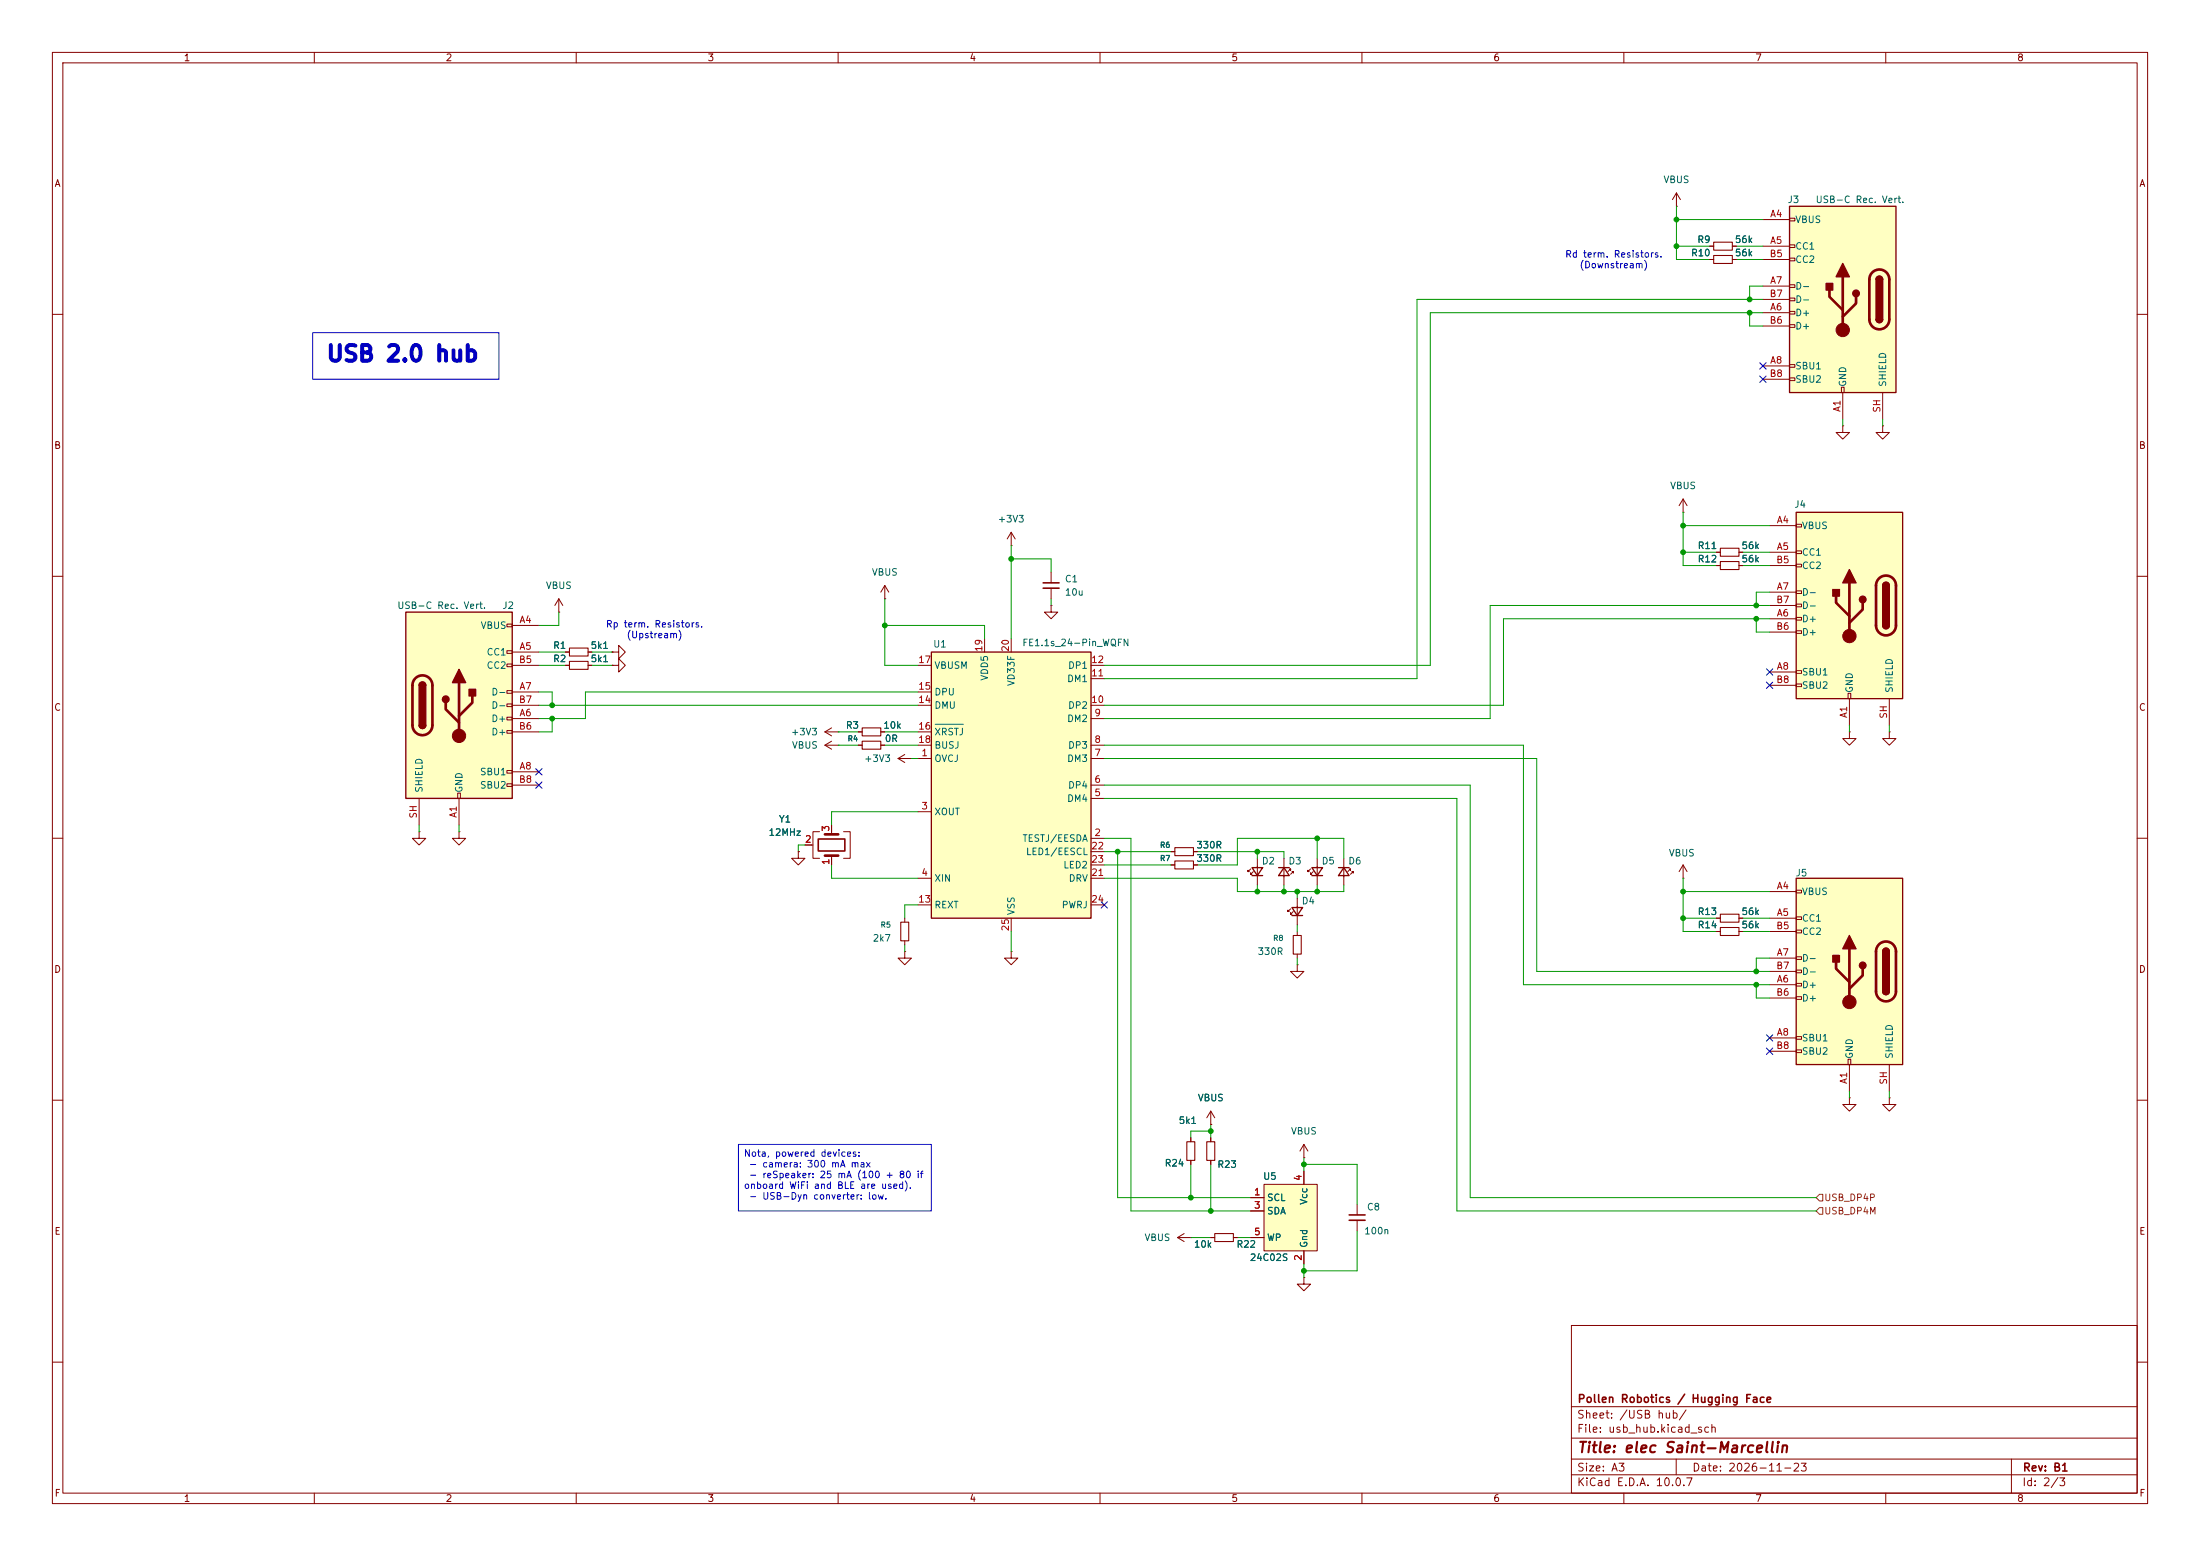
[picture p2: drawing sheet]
<svg xmlns="http://www.w3.org/2000/svg" width="420mm" height="297mm" viewBox="0 0 420 297" stroke-linecap="round" stroke-linejoin="round" font-family="sans-serif">
<g fill="none" stroke="#840000" stroke-width=".19">
<path d="M10 10h400v277h-400zM12 12h396v273h-396zM60 10v2M110 10v2M160 10v2M210 10v2M260 10v2M310 10v2M360 10v2M10 60h2M408 60h2M10 110h2"/>
<path d="M168.9 114.3h.1M168.9 111.8l-.8 1.2M168.9 111.8l.8 1.2M168.9 111.8v2.5M193 104.1h.1M193 101.6l-.7 1.3M193 101.6l.8 1.3M193 101.6v2.5M200.7 115.6v1.2h1.2l-1.2 1.3-1.3-1.3h1.3M200.7 115.6h.1M200.7 109.2v2.1M200.7 112.3v2"/>
<path d="M408 110h2M116.8 124.5h1.3v-1.3l1.3 1.3-1.3 1.2v-1.2M116.8 124.5h.1M116.8 127h1.3v-1.3l1.3 1.3-1.3 1.3v-1.3M116.8 127h.1M157.5 139.7l1.2 .8M157.5 139.7h2.5M158.7 138.9l-1.2 .8M160 139.7h.1M163.8 139.7h.8M168.1 139.7h.8M10 160h2"/>
<path d="M157.5 142.2l1.2 .8M157.5 142.2h2.5M158.7 141.5l-1.2 .7M160 142.2h.1M408 160h2M10 210h2M408 210h2M300 253h108v32h-108zM10 260h2M300 278.5h108M300 274.5h108M300 268.5h108"/>
<path d="M320 278.5v3M384 278.5v6.5M408 260h2M60 285v2M110 285v2M160 285v2M210 285v2M260 285v2M300 281.5h108M310 285v2M360 285v2"/>
</g>
<path d="M164.6 138.9h3.5v1.6h-3.5z" fill="none" stroke="#840000" stroke-width=".2"/>
<path d="M199.1 111.3h3.1M199.1 112.3h3.1" fill="none" stroke="#840000" stroke-width=".3"/>
<path d="M342.9 97.8h20.3v35.6h-20.3z" fill="#ffffc2"/>
<g fill="none" stroke="#840000" stroke-width=".19">
<path d="M337.8 100.3h5.1M337.8 105.4h5.1M337.8 118.1h5.1M337.8 113h5.1M337.8 108h5.1M337.8 115.6h5.1M342.9 100.1h1v.5h-1zM342.9 105.2h1v.5h-1zM342.9 107.7h1v.5h-1zM342.9 112.8h1v.5h-1zM342.9 115.3h1v.5h-1zM342.9 117.9h1v.5h-1z"/>
<path d="M337.8 128.3h5.1M337.8 120.7h5.1M337.8 130.8h5.1M342.9 120.4h1v.5h-1zM342.9 128h1v.5h-1zM342.9 130.6h1v.5h-1zM352.8 132.3h.5v1.1h-.5zM353.1 133.4v5M360.7 133.4v5"/>
</g>
<path d="M342.9 97.8h20.3v35.6h-20.3zM359.4 111.8a.64 .64 0 0 1 .6-.7 .64 .64 0 0 1 .7 .7M359.4 119.4a.64 .64 0 0 0 .6 .6 .64 .64 0 0 0 .7-.6" fill="none" stroke="#840000" stroke-width=".25"/>
<path d="M350.5 113.8v1.3l2.6 2.5M353.1 111.3v10.1M355.6 115.1v1.2l-2.5 2.6M358.7 110.4a1.91 1.91 0 0 1 2.1-.4 1.91 1.91 0 0 1 1.1 1.8v7.6a1.91 1.91 0 0 1-1.9 1.9 1.91 1.91 0 0 1-1.9-1.9v-7.8l.2-.6z" fill="none" stroke="#840000" stroke-width=".51"/>
<g fill="#840000" stroke="#840000" stroke-width=".25">
<path d="M359.4 111.8h1.3v7.6h-1.3z"/>
<path d="M359.6 111.3a.64 .64 0 0 1 .7-.1 .64 .64 0 0 1 .4 .6h-1.3z"/>
<path d="M359.4 119.4h1.3a.64 .64 0 0 1-.7 .6 .64 .64 0 0 1-.6-.6z"/>
<path d="M353.1 108.7l1.2 2.6h-2.5z"/>
<path d="M349.9 112.5h1.3v1.3h-1.3z"/>
<circle cx="355.6" cy="114.4" r=".63"/>
</g>
<circle cx="353.1" cy="121.4" r="1.27" fill="#840000" stroke="#840000" stroke-width=".19"/>
<path d="M341.6 39.4h20.3v35.5h-20.3z" fill="#ffffc2"/>
<g fill="none" stroke="#840000" stroke-width=".19">
<path d="M336.5 41.9h5.1M336.5 47h5.1M336.5 59.7h5.1M336.5 54.6h5.1M336.5 49.5h5.1M336.5 57.2h5.1M341.6 41.7h1v.5h-1zM341.6 46.7h1v.5h-1zM341.6 49.3h1v.5h-1zM341.6 54.4h1v.5h-1zM341.6 56.9h1v.5h-1zM341.6 59.4h1v.5h-1z"/>
<path d="M336.5 69.9h5.1M336.5 62.2h5.1M336.5 72.4h5.1M341.6 62h1v.5h-1zM341.6 69.6h1v.5h-1zM341.6 72.1h1v.5h-1zM351.5 73.9h.5v1h-.5zM351.8 74.9v5.1M359.4 74.9v5.1M163.8 142.2h.8M168.1 142.2h.8"/>
</g>
<path d="M341.6 39.4h20.3v35.5h-20.3zM358.1 53.3a.64 .64 0 0 1 .7-.6 .64 .64 0 0 1 .6 .6M358.1 61a.64 .64 0 0 0 .7 .6 .64 .64 0 0 0 .6-.6" fill="none" stroke="#840000" stroke-width=".25"/>
<path d="M349.2 55.4v1.2l2.6 2.6M351.8 52.8v10.2M354.3 56.6v1.3l-2.5 2.6M357.4 52a1.91 1.91 0 0 1 2.1-.4 1.91 1.91 0 0 1 1.2 1.7v7.7a1.91 1.91 0 0 1-1.9 1.9 1.91 1.91 0 0 1-1.9-1.9v-7.8l.1-.6z" fill="none" stroke="#840000" stroke-width=".51"/>
<g fill="#840000" stroke="#840000" stroke-width=".25">
<path d="M358.1 53.3h1.3v7.7h-1.3z"/>
<path d="M358.3 52.9a.64 .64 0 0 1 .7-.1 .64 .64 0 0 1 .4 .5h-1.3z"/>
<path d="M358.1 61h1.3a.64 .64 0 0 1-.6 .6 .64 .64 0 0 1-.7-.6z"/>
<path d="M351.8 50.3l1.3 2.5h-2.6z"/>
<path d="M348.6 54.1h1.3v1.3h-1.3z"/>
<circle cx="354.3" cy="56" r=".63"/>
</g>
<circle cx="351.8" cy="63" r="1.27" fill="#840000" stroke="#840000" stroke-width=".19"/>
<path d="M164.6 141.5h3.5v1.5h-3.5z" fill="none" stroke="#840000" stroke-width=".2"/>
<path d="M177.8 124.5h30.5v50.8h-30.5z" fill="#ffffc2"/>
<path d="M177.8 124.5h30.5v50.8h-30.5zM246.6 173.2h2.1l-1.1 1.6zM246.6 174.8h2.1" fill="none" stroke="#840000" stroke-width=".25"/>
<g fill="none" stroke="#840000" stroke-width=".19">
<path d="M326.4 49.5h.8M330.7 49.5h.8M327.7 108h.7M327.7 105.4h.7M332 108h.7M332 105.4h.7M175.3 134.6h2.5M175.3 127h2.5M175.3 132.1h2.5M175.3 139.7h2.5M188 121.9v2.6M193 121.9v2.6"/>
<path d="M208.3 137.2h2.5M208.3 134.6h2.5M208.3 129.5h2.5M208.3 127h2.5M175.3 144.8h2.5M175.3 154.9h2.5M175.3 142.2h2.5M208.3 144.8h2.5M208.3 152.4h2.5M208.3 149.9h2.5M208.3 142.2h2.5M175.3 167.6h2.5"/>
<path d="M175.3 172.7h2.5M193 175.3v2.5M208.3 160h2.5M208.3 167.6h2.5M208.3 172.7h2.5M208.3 162.6h2.5M208.3 165.1h2.5M246.4 173.5l-.5 .5v-.3v.3h.2M246.9 174l-.5 .5v-.3v.3h.2M247.6 171.5v5M247.6 177.8v.8M247.6 184.2v1.2h1.3l-1.3 1.3-1.2-1.3h1.2"/>
<path d="M247.6 184.2h.1M247.6 182.1v.8M227.3 217.2v.7M353.1 209.6v1.2h-1.3l1.3 1.3 1.2-1.3h-1.2M353.1 209.6h.1M360.7 209.6v1.2h-1.3l1.3 1.3 1.2-1.3h-1.2M360.7 209.6h.1M224.8 236.2l1.3 .8M224.8 236.2h2.5M226.1 235.5l-1.3 .7M227.3 236.2h.1M227.3 221.5v.7"/>
<path d="M231.1 236.2h.8M235.5 236.2h.7"/>
</g>
<path d="M178.5 138.3h5.4" fill="none" stroke="#006464" stroke-width=".19"/>
<path d="M327.2 48.8h3.5v1.5h-3.5zM328.4 107.2h3.6v1.5h-3.6zM328.4 104.6h3.6v1.6h-3.6zM246.9 178.6h1.5v3.5h-1.5zM226.6 217.9h1.5v3.6h-1.5zM231.9 235.5h3.6v1.5h-3.6z" fill="none" stroke="#840000" stroke-width=".2"/>
<path d="M342.9 167.6h20.3v35.6h-20.3z" fill="#ffffc2"/>
<g fill="none" stroke="#840000" stroke-width=".19">
<path d="M320 39.4h.1M320 36.8l-.7 1.3M320 36.8l.8 1.3M320 36.8v2.6M326.4 47h.8M330.7 47h.8M353.1 139.7v1.3h-1.3l1.3 1.2 1.2-1.2h-1.2M353.1 139.7h.1M360.7 139.7v1.3h-1.3l1.3 1.2 1.2-1.2h-1.2M360.7 139.7h.1M156.5 158.8h-1.3v5h1.3M158.7 157.5v1.8"/>
<path d="M161 158.8h1.3v5h-1.3M171.4 144.8l1.3 .7M171.4 144.8h2.6M172.7 144l-1.3 .8M174 144.8h.1M152.4 162.6v1.2h1.3l-1.3 1.3-1.3-1.3h1.3M152.4 162.6h.1M153.7 161.3h1.5M158.7 163.3v1.8M172.7 175.3v.7M172.7 179.6v.7M250.2 165.9l-.5 .5v-.3v.3h.2"/>
<path d="M250.7 166.4l-.5 .5v-.3v.3h.2M251.5 163.8v5.1M256.5 163.8v5.1M257.6 165.9h.2v.2v-.2l-.5 .5M258.1 166.4h.2v.2v-.2l-.5 .5M321.3 167.6h.1M321.3 165.1l-.8 1.3M321.3 165.1l.8 1.3M321.3 165.1v2.5M327.7 175.3h.7M327.7 177.8h.7M332 175.3h.7"/>
<path d="M332 177.8h.7M337.8 170.2h5.1M337.8 175.3h5.1M337.8 177.8h5.1M342.9 169.9h1v.5h-1zM342.9 175h1v.5h-1zM342.9 177.5h1v.6h-1zM172.7 181.6v1.3h1.3l-1.3 1.3-1.3-1.3h1.3M172.7 181.6h.1M193 181.6v1.3h1.3l-1.3 1.3-1.2-1.3h1.2M193 181.6h.1M337.8 188h5.1"/>
<path d="M337.8 182.9h5.1M337.8 198.1h5.1M337.8 190.5h5.1M337.8 185.4h5.1M342.9 182.6h1v.5h-1zM342.9 185.2h1v.5h-1zM342.9 187.7h1v.5h-1zM342.9 190.2h1v.6h-1zM342.9 197.9h1v.5h-1zM337.8 200.7h5.1M342.9 200.4h1v.5h-1zM352.8 202.2h.5v1h-.5z"/>
<path d="M353.1 203.2v5.1M360.7 203.2v5.1M248.9 243.8v1.3h1.3l-1.3 1.3-1.3-1.3h1.3M248.9 243.8h.1"/>
</g>
<path d="M250.4 165.6h2.1l-1 1.5zM250.4 167.1h2.1M255.5 165.6h2.1M256.5 165.6l1.1 1.5h-2.1zM342.9 167.6h20.3v35.6h-20.3zM359.4 181.6a.64 .64 0 0 1 .6-.6 .64 .64 0 0 1 .7 .6M359.4 189.2a.64 .64 0 0 0 .6 .7 .64 .64 0 0 0 .7-.7" fill="none" stroke="#840000" stroke-width=".25"/>
<path d="M157.5 159.3h2.5M157.5 163.3h2.5M350.5 183.6v1.3l2.6 2.6M353.1 181.1v10.2M355.6 184.9v1.3l-2.5 2.5M358.7 180.3a1.91 1.91 0 0 1 2.1-.4 1.91 1.91 0 0 1 1.1 1.7v7.6a1.91 1.91 0 0 1-1.9 1.9 1.91 1.91 0 0 1-1.9-1.9v-7.7l.2-.7z" fill="none" stroke="#840000" stroke-width=".51"/>
<g fill="#840000" stroke="#840000" stroke-width=".25">
<path d="M359.4 181.6h1.3v7.6h-1.3z"/>
<path d="M359.6 181.2a.64 .64 0 0 1 .7-.2 .64 .64 0 0 1 .4 .6h-1.3z"/>
<path d="M359.4 189.2h1.3a.64 .64 0 0 1-.7 .7 .64 .64 0 0 1-.6-.7z"/>
<path d="M353.1 178.6l1.2 2.5h-2.5z"/>
<path d="M349.9 182.4h1.3v1.2h-1.3z"/>
<circle cx="355.6" cy="184.3" r=".63"/>
</g>
<circle cx="353.1" cy="191.3" r="1.27" fill="#840000" stroke="#840000" stroke-width=".19"/>
<path d="M327.2 46.2h3.5v1.6h-3.5zM172 176h1.5v3.6h-1.5zM328.4 177h3.6v1.6h-3.6zM328.4 174.5h3.6v1.5h-3.6z" fill="none" stroke="#840000" stroke-width=".2"/>
<path d="M156.2 160.1h5.1v2.3h-5.1z" fill="none" stroke="#840000" stroke-width=".3"/>
<path d="M77.5 116.8h20.3v35.6h-20.3z" fill="#ffffc2"/>
<g fill="none" stroke="#840000" stroke-width=".19">
<path d="M321.3 97.8h.1M321.3 95.3l-.8 1.2M321.3 95.3l.8 1.2M321.3 95.3v2.5M96.8 119.1h1v.5h-1zM97.8 119.4h5.1M96.8 124.2h1v.5h-1zM96.8 126.7h1v.6h-1zM96.8 131.8h1v.5h-1zM96.8 134.4h1v.5h-1zM96.8 136.9h1v.5h-1zM96.8 139.4h1v.6h-1z"/>
<path d="M97.8 124.5h5.1M97.8 137.2h5.1M97.8 132.1h5.1M97.8 127h5.1M97.8 139.7h5.1M97.8 134.6h5.1M80 152.4v5.1M87.4 151.4h.5v1h-.5zM87.6 152.4v5.1M96.8 147.1h1v.5h-1zM96.8 149.6h1v.5h-1zM97.8 147.3h5.1"/>
<path d="M97.8 149.9h5.1M223.5 162.6h.8M223.5 165.1h.8M227.8 162.6h.8M227.8 165.1h.8M238.8 165.9l-.5 .5v-.3v.3h.2M239.3 166.4l-.5 .5v-.3v.3h.2M240 163.8v5.1M245.1 163.8v5.1M246.1 165.9h.3v.2v-.2l-.5 .5M246.6 166.4h.3v.2v-.2l-.5 .5M248.9 218.4l-.7 1.3"/>
<path d="M248.9 218.4l.8 1.3M248.9 218.4v2.6M248.9 221h.1"/>
</g>
<path d="M77.5 116.8h20.3v35.6h-20.3zM80 130.8a.64 .64 0 0 1 .6-.6 .64 .64 0 0 1 .7 .6M80 138.4a.64 .64 0 0 0 .6 .7 .64 .64 0 0 0 .7-.7M239 165.6h2l-1 1.5zM239 167.1h2M244.1 165.6h2M245.1 165.6l1 1.5h-2z" fill="none" stroke="#840000" stroke-width=".25"/>
<path d="M79.3 129.5a1.9 1.9 0 0 1 2.1-.4 1.9 1.9 0 0 1 1.1 1.7v7.6a1.91 1.91 0 0 1-1.9 1.9 1.91 1.91 0 0 1-1.9-1.9v-7.7l.2-.7zM85.1 134.1v1.3l2.5 2.5M87.6 130.3v10.2M90.2 132.8v1.3l-2.6 2.6" fill="none" stroke="#840000" stroke-width=".51"/>
<g fill="#840000" stroke="#840000" stroke-width=".25">
<path d="M80 130.8h1.3v7.6h-1.3z"/>
<path d="M80.2 130.4a.64 .64 0 0 1 .7-.2 .64 .64 0 0 1 .4 .6h-1.3z"/>
<path d="M80 138.4h1.3a.64 .64 0 0 1-.7 .7 .64 .64 0 0 1-.6-.7z"/>
<path d="M87.6 127.8l1.3 2.5h-2.5z"/>
<path d="M89.5 131.6h1.3v1.2h-1.3z"/>
<circle cx="85.1" cy="133.5" r=".63"/>
</g>
<circle cx="87.6" cy="140.5" r="1.27" fill="#840000" stroke="#840000" stroke-width=".19"/>
<path d="M224.3 161.8h3.5v1.5h-3.5zM224.3 164.3h3.5v1.6h-3.5z" fill="none" stroke="#840000" stroke-width=".2"/>
<path d="M241.3 226.1h10.2v12.7h-10.2z" fill="#ffffc2"/>
<g fill="none" stroke="#840000" stroke-width=".19">
<path d="M326.4 49.5h.8M326.4 47h.8M330.7 49.5h.8M330.7 47h.8M351.8 81.3v1.3h-1.3l1.3 1.2 1.3-1.2h-1.3M351.8 81.3h.1M359.4 81.3v1.3h-1.3l1.3 1.2 1.3-1.2h-1.3M359.4 81.3h.1M106.7 116.8h.1M106.7 114.3l-.8 1.3M106.7 114.3l.7 1.3M106.7 114.3v2.5"/>
<path d="M327.7 108h.7M327.7 105.4h.7M332 108h.7M332 105.4h.7M107.9 124.5h.8M107.9 127h.8M112.3 124.5h.7M112.3 127h.7M116.8 127h.1M116.8 124.5h.1M163.8 139.7h.8M168.1 139.7h.8"/>
<path d="M80 158.8v1.2h1.3l-1.3 1.3-1.3-1.3h1.3M80 158.8h.1M87.6 158.8v1.2h1.3l-1.3 1.3-1.2-1.3h1.2M87.6 158.8h.1M158.7 157.5v1.3M163.8 142.2h.8M168.1 142.2h.8M152.4 162.6h.1M153.7 161.3h1.2M158.7 163.8v1.3M223.5 162.6h.8M223.5 165.1h.8"/>
<path d="M227.8 162.6h.8M227.8 165.1h.8M327.7 177.8h.7M327.7 175.3h.7M332 177.8h.7M332 175.3h.7M227.3 217.2v.7M231.1 214.6h.1M231.1 212.1l-.7 1.3M231.1 212.1l.8 1.3M231.1 212.1v2.5M231.1 217.2v.7"/>
<path d="M227.3 221.5v.7M231.1 236.2h.8M231.1 221.5v.7M235.5 236.2h.7M238.8 228.6h2.5M238.8 231.1h2.5M238.8 236.2h2.5M241.3 226.1h10.2v12.7h-10.2zM248.9 223.5v2.6M248.9 238.8v2.5M259.1 229.9v2M259.1 232.9v2"/>
</g>
<path d="M108.7 123.7h3.6v1.5h-3.6zM108.7 126.2h3.6v1.6h-3.6zM230.4 217.9h1.5v3.6h-1.5z" fill="none" stroke="#840000" stroke-width=".2"/>
<path d="M257.6 232.9h3M257.6 231.9h3" fill="none" stroke="#840000" stroke-width=".3"/>
<path d="M347.3 230.5h.7v1.3h-.7l-.6-.7zM347.3 228h.7v1.2h-.7l-.6-.6z" fill="none" stroke="#725600" stroke-width=".19"/>
<g fill="none" stroke="#009600" stroke-width=".19">
<path d="M320 39.4v10.1h6.4M320 47h6.4M320 41.9h16.5M331.5 47h5M331.5 49.5h5M334 59.7v2.5h2.5M336.5 54.6h-2.5v2.6M336.5 59.7h-63.5v67.3h-62.2M336.5 57.2h-66v72.3h-59.7M321.3 97.8v10.2h6.4M351.8 80v1.3M359.4 80v1.3"/>
<path d="M106.7 116.8v2.6h-3.8M168.9 114.3v12.7h6.4M168.9 119.4h19.1v2.5M193 104.1v17.8M193 106.7h7.7v2.5M200.7 114.3v1.3M321.3 105.4h6.4M321.3 100.3h16.5M332.7 108h5.1M332.7 105.4h5.1M335.3 118.1v2.6h2.5M337.8 113h-2.5v2.6"/>
<path d="M337.8 115.6h-53.3v21.6h-73.7M337.8 118.1h-50.8v16.5h-76.2M102.9 127h5M102.9 134.6h72.4M102.9 124.5h5M102.9 132.1h2.5v2.5M105.4 137.2v2.5h-2.5M113 127h3.8M113 124.5h3.8M160 139.7h3.8M168.9 139.7h6.4M175.3 132.1h-63.5v5.1h-8.9"/>
<path d="M353.1 138.4v1.3M360.7 138.4v1.3M80 157.5v1.3M87.6 157.5v1.3M160 142.2h3.8M168.9 142.2h6.4M174 144.8h1.3M175.3 154.9h-16.6v2.6M210.8 152.4h67.3v78.7h68.6M210.8 149.9h69.9v78.7h66M210.8 142.2h80v45.8h47M210.8 144.8h82.6v40.6h44.4"/>
<path d="M153.7 161.3h-1.3v1.3M158.7 165.1v2.5h16.6M175.3 172.7h-2.6v2.6M193 177.8v3.8M210.8 167.6h25.4v2.6h20.3v-1.3M210.8 160h5.1v71.1h22.9M210.8 162.6h12.7M210.8 165.1h12.7M213.4 162.6v66h25.4M228.6 162.6h16.5v1.2M240 162.6v1.2M240 168.9v1.3"/>
<path d="M245.1 168.9v1.3M247.6 170.2v1.3M247.6 176.5v1.3M251.5 160v3.8M251.5 168.9v1.3M256.5 163.8v-3.8h-20.3v5.1h-7.6M321.3 170.2h16.5M321.3 167.6v10.2h6.4M321.3 175.3h6.4M332.7 177.8h5.1M332.7 175.3h5.1M172.7 180.3v1.3"/>
<path d="M247.6 182.9v1.3M335.3 188v2.5h2.5M337.8 182.9h-2.5v2.5M231.1 214.6v2.6M231.1 215.9h-3.8v1.3M353.1 208.3v1.3M360.7 208.3v1.3M227.3 236.2h3.8M227.3 222.2v6.4M231.1 222.2v8.9M236.2 236.2h2.6M248.9 222.2h10.2v7.7"/>
<path d="M248.9 221v2.5M259.1 234.9v7.7h-10.2M248.9 241.3v2.5"/>
</g>
<g fill="none" stroke="#000084" stroke-width=".19">
<path d="M335.9 71.8l1.3 1.2M335.9 69.2l1.3 1.3M337.2 71.8l-1.3 1.2M337.2 69.2l-1.3 1.3M337.2 127.7l1.2 1.2M337.2 130.2l1.2 1.2M338.4 127.7l-1.2 1.2M338.4 130.2l-1.2 1.2M102.3 149.3l1.2 1.2M102.3 146.7l1.2 1.2M103.5 149.3l-1.2 1.2M103.5 146.7l-1.2 1.2"/>
<path d="M210.2 172.1l1.2 1.2M211.4 172.1l-1.2 1.2M337.2 197.5l1.2 1.2M338.4 197.5l-1.2 1.2M337.2 200.1l1.2 1.2M338.4 200.1l-1.2 1.2"/>
</g>
<path d="M59.7 63.5h35.5v8.9h-35.5zM141 218.4h36.8v12.7h-36.8z" fill="none" stroke="#0000c2" stroke-width=".19"/>
<g fill="#009600" stroke="#009600" stroke-width=".19">
<circle cx="105.4" cy="137.2" r=".46"/>
<circle cx="105.4" cy="134.6" r=".46"/>
<circle cx="248.9" cy="242.6" r=".46"/>
<circle cx="248.9" cy="222.2" r=".46"/>
<circle cx="240" cy="162.6" r=".46"/>
<circle cx="231.1" cy="215.9" r=".46"/>
<circle cx="247.6" cy="170.2" r=".46"/>
<circle cx="240" cy="170.2" r=".46"/>
<circle cx="245.1" cy="170.2" r=".46"/>
<circle cx="231.1" cy="231.1" r=".46"/>
<circle cx="168.9" cy="119.4" r=".46"/>
<circle cx="193" cy="106.7" r=".46"/>
<circle cx="213.4" cy="162.6" r=".46"/>
<circle cx="227.3" cy="228.6" r=".46"/>
<circle cx="335.3" cy="188" r=".46"/>
<circle cx="335.3" cy="185.4" r=".46"/>
<circle cx="321.3" cy="170.2" r=".46"/>
<circle cx="321.3" cy="175.3" r=".46"/>
<circle cx="320" cy="47" r=".46"/>
<circle cx="320" cy="41.9" r=".46"/>
<circle cx="334" cy="59.7" r=".46"/>
<circle cx="334" cy="57.2" r=".46"/>
<circle cx="251.5" cy="170.2" r=".46"/>
<circle cx="251.5" cy="160" r=".46"/>
<circle cx="335.3" cy="118.1" r=".46"/>
<circle cx="321.3" cy="100.3" r=".46"/>
<circle cx="321.3" cy="105.4" r=".46"/>
<circle cx="335.3" cy="115.6" r=".46"/>
</g>
<text font-size="3" fill="#0000c2" x="62.1" y="69.8">USB 2.0 hub</text>
<text font-size="2" fill="#840000" x="301" y="277.8">Title: elec Saint-Marcellin</text>
<g font-size="1.5" fill="#840000">
<text x="301" y="268.1">Pollen Robotics / Hugging Face</text>
<text x="300.9" y="273.8">File: usb_hub.kicad_sch</text>
<text x="300.9" y="271.1">Sheet: /USB hub/</text>
<text x="300.9" y="281.2">Size: A3</text>
<text x="322.9" y="281.2">Date: 2026-11-23</text>
<text x="386" y="281.2">Rev: B1</text>
<text x="300.9" y="284">KiCad E.D.A. 10.0.7</text>
<text x="385.9" y="284">Id: 2/3</text>
</g>
<g font-size="1.3" fill="#840000">
<text x="35" y="12">1</text>
<text x="85" y="12">2</text>
<text x="135" y="12">3</text>
<text x="185" y="12">4</text>
<text x="235" y="12">5</text>
<text x="285" y="12">6</text>
<text x="335" y="12">7</text>
<text x="385" y="12">8</text>
<text x="10.3" y="36">A</text>
<text x="408.3" y="36">A</text>
<text x="10.2" y="86">B</text>
<text x="408.2" y="86">B</text>
<text x="10.2" y="136">C</text>
<text x="408.2" y="136">C</text>
<text x="10.2" y="186">D</text>
<text x="408.2" y="186">D</text>
<text x="10.3" y="236">E</text>
<text x="408.3" y="236">E</text>
<text x="10.3" y="286">F</text>
<text x="35" y="287">1</text>
<text x="85" y="287">2</text>
<text x="135" y="287">3</text>
<text x="185" y="287">4</text>
<text x="235" y="287">5</text>
<text x="285" y="287">6</text>
<text x="335" y="287">7</text>
<text x="385" y="287">8</text>
<text x="408.3" y="286">F</text>
</g>
<g font-size="1.3" fill="#006464">
<text x="317.5" y="35.3">VBUS</text>
<text x="341.2" y="39.1">J3</text>
<text x="346.5" y="39.1">USB-C Rec. Vert.</text>
<text x="323.9" y="46.7">R9</text>
<text x="331.1" y="46.7">56k</text>
<text x="342.6" y="42.9">VBUS</text>
<text x="342.6" y="48">CC1</text>
<text x="322.7" y="49.2">R10</text>
<text x="331.1" y="49.2">56k</text>
<text x="342.6" y="50.5">CC2</text>
<text x="342.6" y="55.6">D-</text>
<text x="342.6" y="58.1">D-</text>
<text x="342.6" y="60.7">D+</text>
<text x="342.6" y="63.2">D+</text>
<text x="342.6" y="70.8">SBU1</text>
<text x="342.6" y="73.4">SBU2</text>
<text x="352.8" y="73.9" transform="rotate(-90 352.8 73.9)">GND</text>
<text x="360.4" y="73.9" transform="rotate(-90 360.4 73.9)">SHIELD</text>
<text x="318.7" y="93.7">VBUS</text>
<text x="190.4" y="100">+3V3</text>
<text x="342.4" y="97.2">J4</text>
<text x="343.9" y="101.3">VBUS</text>
<text x="324" y="107.6">R12</text>
<text x="324" y="105.1">R11</text>
<text x="332.4" y="107.6">56k</text>
<text x="332.4" y="105.1">56k</text>
<text x="343.9" y="106.4">CC1</text>
<text x="104.1" y="112.7">VBUS</text>
<text x="166.3" y="110.2">VBUS</text>
<text x="203.2" y="111.5">C1</text>
<text x="203.2" y="114">10u</text>
<text x="343.9" y="114">D-</text>
<text x="343.9" y="108.9">CC2</text>
<text x="75.7" y="116.5">USB-C Rec. Vert.</text>
<text x="95.8" y="116.5">J2</text>
<text x="343.9" y="119.1">D+</text>
<text x="343.9" y="116.5">D-</text>
<text x="91.6" y="120.3">VBUS</text>
<text x="92.8" y="125.4">CC1</text>
<text x="105.5" y="124.2">R1</text>
<text x="112.6" y="124.2">5k1</text>
<text x="178" y="123.9">U1</text>
<text x="195.1" y="123.6">FE1.1s_24-Pin_WQFN</text>
<text x="343.9" y="121.6">D+</text>
<text x="92.8" y="128">CC2</text>
<text x="105.5" y="126.7">R2</text>
<text x="112.6" y="126.7">5k1</text>
<text x="178.3" y="128">VBUSM</text>
<text x="188.9" y="130" transform="rotate(-90 188.9 130)">VDD5</text>
<text x="194" y="131.1" transform="rotate(-90 194 131.1)">VD33F</text>
<text x="203.6" y="130.5">DM1</text>
<text x="203.8" y="128">DP1</text>
<text x="343.9" y="129.2">SBU1</text>
<text x="343.9" y="131.8">SBU2</text>
<text x="93.7" y="133">D-</text>
<text x="93.7" y="135.6">D-</text>
<text x="178.3" y="135.6">DMU</text>
<text x="178.3" y="133">DPU</text>
<text x="203.8" y="135.6">DP2</text>
<text x="354" y="132.4" transform="rotate(-90 354 132.4)">GND</text>
<text x="361.6" y="132.4" transform="rotate(-90 361.6 132.4)">SHIELD</text>
<text x="93.7" y="138.1">D+</text>
<text x="93.7" y="140.7">D+</text>
<text x="150.9" y="140.7">+3V3</text>
<text x="151.1" y="143.2">VBUS</text>
<text x="161.4" y="139.4">R3</text>
<text x="168.5" y="139.4">10k</text>
<text x="168.8" y="141.9">0R</text>
<text x="178.3" y="140.7">XRSTJ</text>
<text x="178.3" y="143.2">BUSJ</text>
<text x="203.6" y="138.1">DM2</text>
<text x="203.8" y="143.2">DP3</text>
<text x="91.5" y="148.3">SBU1</text>
<text x="164.9" y="145.7">+3V3</text>
<text x="178.3" y="145.7">OVCJ</text>
<text x="203.6" y="145.7">DM3</text>
<text x="81" y="151.4" transform="rotate(-90 81 151.4)">SHIELD</text>
<text x="88.6" y="151.4" transform="rotate(-90 88.6 151.4)">GND</text>
<text x="91.5" y="150.8">SBU2</text>
<text x="178.3" y="155.9">XOUT</text>
<text x="203.6" y="153.4">DM4</text>
<text x="203.8" y="150.8">DP4</text>
<text x="146.6" y="159.8">12MHz</text>
<text x="148.6" y="157.3">Y1</text>
<text x="195.1" y="161">TESTJ/EESDA</text>
<text x="195.8" y="163.5">LED1/EESCL</text>
<text x="202.9" y="166.1">LED2</text>
<text x="228.3" y="162.3">330R</text>
<text x="228.3" y="164.8">330R</text>
<text x="240.8" y="165.3">D2</text>
<text x="245.9" y="165.3">D3</text>
<text x="252.2" y="165.3">D5</text>
<text x="257.3" y="165.3">D6</text>
<text x="318.5" y="163.8">VBUS</text>
<text x="342.7" y="167.6">J5</text>
<text x="178.3" y="168.6">XIN</text>
<text x="178.3" y="173.7">REXT</text>
<text x="202.6" y="173.7">PWRJ</text>
<text x="203.9" y="168.6">DRV</text>
<text x="248.4" y="172.9">D4</text>
<text x="343.9" y="171.1">VBUS</text>
<text x="194" y="174.8" transform="rotate(-90 194 174.8)">VSS</text>
<text x="324" y="177.5">R14</text>
<text x="324" y="175">R13</text>
<text x="332.4" y="177.5">56k</text>
<text x="332.4" y="175">56k</text>
<text x="343.9" y="176.2">CC1</text>
<text x="343.9" y="178.8">CC2</text>
<text x="166.5" y="180">2k7</text>
<text x="240" y="182.6">330R</text>
<text x="343.9" y="183.8">D-</text>
<text x="343.9" y="188.9">D+</text>
<text x="343.9" y="191.5">D+</text>
<text x="343.9" y="186.4">D-</text>
<text x="343.9" y="199.1">SBU1</text>
<text x="343.9" y="201.6">SBU2</text>
<text x="354" y="202.2" transform="rotate(-90 354 202.2)">GND</text>
<text x="361.6" y="202.2" transform="rotate(-90 361.6 202.2)">SHIELD</text>
<text x="224.9" y="214.8">5k1</text>
<text x="228.6" y="210.5">VBUS</text>
<text x="246.3" y="216.9">VBUS</text>
<text x="222.2" y="223">R24</text>
<text x="232.3" y="223.2">R23</text>
<text x="241" y="225.5">U5</text>
<text x="241.8" y="229.6">SCL</text>
<text x="241.8" y="232.1">SDA</text>
<text x="249.9" y="230.1" transform="rotate(-90 249.9 230.1)">Vcc</text>
<text x="260.8" y="231.3">C8</text>
<text x="218.4" y="237.2">VBUS</text>
<text x="227.8" y="238.5">10k</text>
<text x="236" y="238.5">R22</text>
<text x="241.8" y="237.2">WP</text>
<text x="249.9" y="238.3" transform="rotate(-90 249.9 238.3)">Gnd</text>
<text x="260.3" y="235.9">100n</text>
<text x="238.5" y="241">24C02S</text>
</g>
<g font-size="1.3" fill="#a90000">
<text x="337.8" y="41.8">A4</text>
<text x="337.8" y="46.9">A5</text>
<text x="337.7" y="49.4">B5</text>
<text x="337.7" y="57">B7</text>
<text x="337.8" y="59.6">A6</text>
<text x="337.8" y="54.5">A7</text>
<text x="337.7" y="62.1">B6</text>
<text x="337.8" y="69.7">A8</text>
<text x="337.7" y="72.3">B8</text>
<text x="351.7" y="78.7" transform="rotate(-90 351.7 78.7)">A1</text>
<text x="359.3" y="78.9" transform="rotate(-90 359.3 78.9)">SH</text>
<text x="339.1" y="100.2">A4</text>
<text x="339" y="107.8">B5</text>
<text x="339.1" y="105.3">A5</text>
<text x="339.1" y="112.9">A7</text>
<text x="99.1" y="119.2">A4</text>
<text x="339" y="115.4">B7</text>
<text x="339.1" y="118">A6</text>
<text x="99.1" y="124.3">A5</text>
<text x="187.8" y="124.5" transform="rotate(-90 187.8 124.5)">19</text>
<text x="192.9" y="124.5" transform="rotate(-90 192.9 124.5)">20</text>
<text x="339" y="120.5">B6</text>
<text x="99" y="126.9">B5</text>
<text x="99.1" y="131.9">A7</text>
<text x="175.2" y="131.9">15</text>
<text x="175.2" y="126.9">17</text>
<text x="208.2" y="129.4">11</text>
<text x="208.2" y="126.9">12</text>
<text x="339" y="130.7">B8</text>
<text x="339.1" y="128.1">A8</text>
<text x="99" y="134.5">B7</text>
<text x="99.1" y="137">A6</text>
<text x="175.2" y="134.5">14</text>
<text x="208.2" y="134.5">10</text>
<text x="208.8" y="137">9</text>
<text x="352.9" y="137.2" transform="rotate(-90 352.9 137.2)">A1</text>
<text x="360.5" y="137.3" transform="rotate(-90 360.5 137.3)">SH</text>
<text x="99" y="139.6">B6</text>
<text x="175.2" y="139.6">16</text>
<text x="175.2" y="142.1">18</text>
<text x="208.8" y="142.1">8</text>
<text x="99" y="149.7">B8</text>
<text x="99.1" y="147.2">A8</text>
<text x="175.8" y="144.6">1</text>
<text x="208.8" y="149.7">6</text>
<text x="208.8" y="144.6">7</text>
<text x="175.8" y="154.8">3</text>
<text x="208.8" y="152.3">5</text>
<text x="79.9" y="156.3" transform="rotate(-90 79.9 156.3)">SH</text>
<text x="87.5" y="156.2" transform="rotate(-90 87.5 156.2)">A1</text>
<text x="153.6" y="161.2">2</text>
<text x="158.6" y="158.8" transform="rotate(-90 158.6 158.8)">3</text>
<text x="208.8" y="159.9">2</text>
<text x="158.6" y="165.2" transform="rotate(-90 158.6 165.2)">1</text>
<text x="175.8" y="167.5">4</text>
<text x="208.2" y="167.5">21</text>
<text x="208.2" y="162.4">22</text>
<text x="208.2" y="165">23</text>
<text x="175.2" y="172.6">13</text>
<text x="208.2" y="172.6">24</text>
<text x="339.1" y="170">A4</text>
<text x="192.9" y="177.9" transform="rotate(-90 192.9 177.9)">25</text>
<text x="339" y="177.7">B5</text>
<text x="339.1" y="175.1">A5</text>
<text x="339" y="185.3">B7</text>
<text x="339.1" y="182.7">A7</text>
<text x="339" y="190.4">B6</text>
<text x="339.1" y="187.8">A6</text>
<text x="339.1" y="198">A8</text>
<text x="339" y="200.5">B8</text>
<text x="352.9" y="207" transform="rotate(-90 352.9 207)">A1</text>
<text x="360.5" y="207.1" transform="rotate(-90 360.5 207.1)">SH</text>
<text x="248.8" y="225.5" transform="rotate(-90 248.8 225.5)">4</text>
<text x="239.3" y="228.5">1</text>
<text x="239.3" y="231">3</text>
<text x="239.3" y="236.1">5</text>
<text x="248.8" y="240.8" transform="rotate(-90 248.8 240.8)">2</text>
</g>
<g font-size="1.3" fill="#0000c2">
<text x="298.7" y="49.5">Rd term. Resistors.</text>
<text x="301.4" y="51.5">(Downstream)</text>
<text x="115.6" y="120.1">Rp term. Resistors.</text>
<text x="119.5" y="122.1">(Upstream)</text>
<text x="141.9" y="221.1">Nota, powered devices:</text>
<text x="141.9" y="227.2">onboard WiFi and BLE are used).</text>
<text x="142.9" y="223.1">- camera: 300 mA max</text>
<text x="142.9" y="225.2">- reSpeaker: 25 mA (100 + 80 if</text>
<text x="142.9" y="229.3">- USB-Dyn converter: low.</text>
</g>
<g font-size="1.3" fill="#725600">
<text x="348.1" y="232.1">USB_DP4M</text>
<text x="348.1" y="229.6">USB_DP4P</text>
</g>
<g font-size="1" fill="#006464">
<text x="161.7" y="141.7">R4</text>
<text x="221.3" y="162.1">R6</text>
<text x="221.3" y="164.6">R7</text>
<text x="168" y="177.3">R5</text>
<text x="242.9" y="179.8">R8</text>
</g>
</svg>
